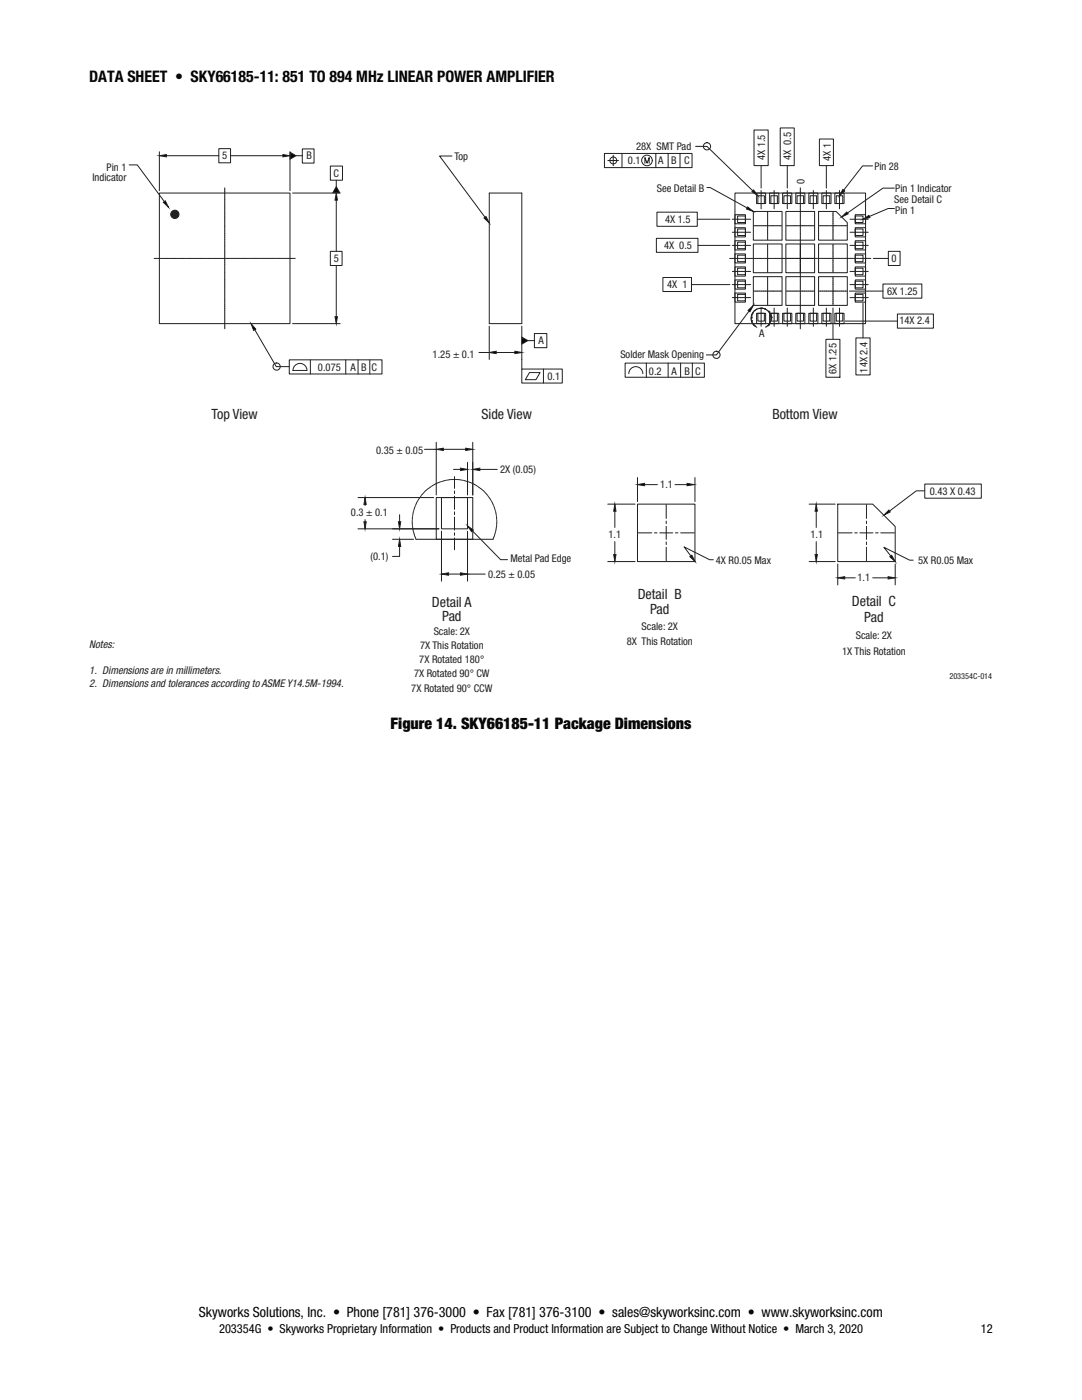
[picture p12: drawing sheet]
<svg xmlns="http://www.w3.org/2000/svg" width="216mm" height="279mm" viewBox="0 0 216 279" stroke-linecap="round" stroke-linejoin="round" font-family="sans-serif">
<path d="M50.1 64.6l.9 1.1-.4 .2z" fill="#040503"/>
<g fill="none" stroke="#211e1e" stroke-width=".2">
<path d="M50.1 64.6l.9 1.1-.4 .2zM50.8 65.8l4.3 7.4h2.6M57.7 71.8h18.5v2.8h-18.5zM58.4 73.9h2.8M58.5 73.9a1.4 1.4 0 0 1 1.4-1.4 1.4 1.4 0 0 1 1.4 1.4M61.9 71.8v2.8M69 71.8v2.8M71.4 71.8v2.8M73.8 71.8v2.8M104.1 73.7h8.1v2.7h-8.1zM105.6 74.4h2.2l-.9 1.4h-2.1zM106.6 66.6h2.5v2.8h-2.5z"/>
<path d="M108.4 73.7v2.7"/>
<circle cx="55.2" cy="73.2" r=".72"/>
</g>
<path d="M104.1 67.3l1.2 .7-1.2 .7z" fill="#040503"/>
<path d="M104.1 71.7v2M104.1 67.3l1.2 .7-1.2 .7zM105.3 68h1.3" fill="none" stroke="#211e1e" stroke-width=".2"/>
<path d="M32.6 40.4l.4-.3 .6 1.3z" fill="#040503"/>
<path d="M25.8 32.9h1.6l5.4 7.3M32.6 40.4l.4-.3 .6 1.3z" fill="none" stroke="#211e1e" stroke-width=".2"/>
<path d="M57.9 30.4l1.2 .7-1.2 .7z" fill="#040503"/>
<path d="M57.9 30.4l1.2 .7-1.2 .7zM59.1 31.1h1.3M60.3 29.7h2.4v2.8h-2.4zM65.9 33.1h2.4v2.9h-2.4z" fill="none" stroke="#211e1e" stroke-width=".2"/>
<path d="M67.1 37.3l.7 1.1h-1.4z" fill="#040503"/>
<path d="M67.1 36v1.3M67.1 37.3l.7 1.1h-1.4z" fill="none" stroke="#211e1e" stroke-width=".2"/>
<path d="M96.6 43.5l.4-.3 .6 1.3z" fill="#040503"/>
<path d="M31.8 30.3v7.8M33.2 31.1h10.5M46 31.1h10.5M57.9 30.3v7.8M90.2 31.1h-2.5l9.1 12.3M97.6 38.5h6.5M96.6 43.5l.4-.3 .6 1.3zM97.6 64.6h6.5" fill="none" stroke="#211e1e" stroke-width=".2"/>
<path d="M31.8 31.1l1.4-.2v.4z" fill="#040503"/>
<path d="M31.8 31.1l1.4-.2v.4z" fill="none" stroke="#211e1e" stroke-width=".2"/>
<path d="M56.5 30.9l1.4 .2-1.4 .2z" fill="#040503"/>
<path d="M43.7 29.7h2.3v2.8h-2.3zM56.5 30.9l1.4 .2-1.4 .2zM58.4 38.5h9.5M67.1 39.9v10.3M67.1 53v10.2M58.4 64.6h9.5" fill="none" stroke="#211e1e" stroke-width=".2"/>
<path d="M67.1 38.5l.2 1.4h-.5z" fill="#040503"/>
<path d="M67.1 38.5l.2 1.4h-.5z" fill="none" stroke="#211e1e" stroke-width=".2"/>
<path d="M66.8 63.2h.5l-.2 1.4z" fill="#040503"/>
<path d="M65.9 50.2h2.4v2.8h-2.4zM66.8 63.2h.5l-.2 1.4zM95.6 70.3h2M97.6 65.1v6.6M99 70.3h3.7M104.1 65.1v6.6" fill="none" stroke="#211e1e" stroke-width=".2"/>
<path d="M102.7 70.1l1.4 .2-1.4 .3z" fill="#040503"/>
<path d="M102.7 70.1l1.4 .2-1.4 .3z" fill="none" stroke="#211e1e" stroke-width=".2"/>
<path d="M97.6 70.3l1.4-.2v.5z" fill="#040503"/>
<g fill="none" stroke="#211e1e" stroke-width=".2">
<path d="M31.8 38.5h26.1v26.1h-26.1zM44.8 37.5v.2M44.8 37.8h.1M44.8 37.9v.3M44.8 38.3v.3M44.8 38.6v.1M44.8 38.7v.3M44.8 39v.1M44.8 39.2v.2M44.8 39.5v.4M44.8 40v.2M97.6 38.5v26.1"/>
<path d="M104.1 38.5v26.1M30.8 51.6h.2M31.1 51.6h.1M31.2 51.6h.2M31.5 51.6h.1M31.6 51.6h.2M31.9 51.6h.1M32 51.6h.3M32.3 51.6h.1M32.4 51.6h.3M32.7 51.6h.1M32.8 51.6h.4"/>
<path d="M33.2 51.6h.3M33.6 51.6h.1M33.7 51.6h.2M34 51.6h.1M34.1 51.6h.2M34.4 51.6h.5M34.9 51.6h.3M35.2 51.6h.1M35.3 51.6h.3M35.6 51.6h.1M35.8 51.6h.2M36.1 51.6h.4"/>
<path d="M36.6 51.6h.2M36.9 51.6h.1M37 51.6h.3M37.3 51.6h.1M37.4 51.6h.3M37.7 51.6h.4M38.2 51.6h.1M38.2 51.6h.3M38.6 51.6h.1M38.7 51.6h.2M39 51.6h.1M39.1 51.6h.2"/>
<path d="M39.4 51.6h.1M39.5 51.6h.3M39.8 51.6h.1M39.9 51.6h.4M40.3 51.6h.3M40.6 51.6h.1M40.8 51.6h.2M41.1 51.6h.1M41.2 51.6h.2M41.5 51.6h.4M42 51.6h.2M42.3 51.6h.1"/>
<path d="M42.4 51.6h.3M42.7 51.6h.1M42.8 51.6h.3M43.2 51.6h.3M43.6 51.6h.1M43.7 51.6h.2M44 51.6h.1M44.1 51.6h.2M44.4 51.6h.1M44.5 51.6h.3M44.8 51.6h.1M44.8 40.3h.1"/>
<path d="M44.8 40.4v.2M44.8 40.7v.1M44.8 40.8v.3M44.8 41.1v.4M44.8 41.6h.1M44.8 41.6v.3M44.8 41.9v.1M44.8 42.1v.2M44.8 42.4h.1M44.8 42.5v.2M44.8 42.8h.1M44.8 42.9v.3"/>
<path d="M44.8 43.2h.1M44.8 43.3v.4M44.8 43.7v.3M44.8 44v.1M44.8 44.1v.3M44.8 44.5h.1M44.8 44.6v.2M44.8 44.9v.4M44.8 45.4v.2M44.8 45.7v.1M44.8 45.8v.3M44.8 46.1v.1"/>
<path d="M44.8 46.2v.3M44.8 46.5v.4M44.8 47h.1M44.8 47.1v.2M44.8 47.4h.1M44.8 47.5v.2M44.8 47.8h.1M44.8 47.9v.3M44.8 48.2v.1M44.8 48.3v.3M44.8 48.6v.1M44.8 48.7v.4"/>
<path d="M44.8 49.1v.3M44.8 49.5h.1M44.8 49.6v.2M44.8 49.9h.1M44.8 50v.2M44.8 50.3v.5M44.8 50.8v.3M44.8 51.1v.1M44.8 51.2v.3M44.8 51.5v.1M44.8 51.7v.2M44.8 52v.3"/>
<path d="M44.8 52.4h.1M44.8 52.5v.2M44.8 52.8h.1M44.8 52.9v.3M44.8 53.2v.1M44.8 53.3v.3M44.8 53.6v.1M44.8 53.7v.3M44.8 54.1h.1M44.8 54.1v.4M44.8 54.6v.2M44.8 54.9h.1"/>
<path d="M44.8 55v.2M44.8 55.3v.1M44.8 55.4v.3M44.8 55.7v.5M44.8 56.2v.3M44.8 56.5v.1M44.8 56.7v.2M44.8 57h.1M44.8 57.1v.2M44.8 57.4v.4M44.8 57.8h.1M44.8 57.9v.2"/>
<path d="M44.8 58.2v.1M44.8 58.3v.3M44.8 58.6v.1M44.8 58.7v.3M44.8 59.1h.1M44.8 59.2v.2M44.8 59.5h.1M44.8 59.6v.3M44.8 60v.2M44.9 51.6h.3M45.2 51.6h.1M45.7 51.6h-.4"/>
<path d="M45.8 51.6h.2M46.1 51.6h.1M46.2 51.6h.2M46.5 51.6h.1M46.6 51.6h.3M46.9 51.6h.5M47.4 51.6h.3M47.7 51.6h.1M47.8 51.6h.3M48.2 51.6h.1M48.3 51.6h.2M48.6 51.6h.3"/>
<path d="M49 51.6h.1M49.1 51.6h.2M49.4 51.6h.1M49.5 51.6h.3M49.8 51.6h.1M49.9 51.6h.3M50.2 51.6h.1M50.4 51.6h.2M50.7 51.6h.1M50.7 51.6h.4M51.2 51.6h.2M51.5 51.6h.1"/>
<path d="M51.6 51.6h.2M51.9 51.6h.1M52 51.6h.3M52.3 51.6h.5M52.8 51.6h.3M53.1 51.6h.1M53.3 51.6h.2M53.6 51.6h.1M53.7 51.6h.2M54 51.6h.4M54.5 51.6h.3M54.8 51.6h.1"/>
<path d="M54.9 51.6h.3M55.2 51.6h.1M55.4 51.6h.2M55.7 51.6h.3M56.1 51.6h.1M56.2 51.6h.2M56.5 51.6h.1M56.6 51.6h.2M56.9 51.6h.1M57 51.6h.3M57.3 51.6h.1M57.4 51.6h.3"/>
<path d="M57.8 51.6h.1M57.8 51.6h.4M58.3 51.6h.2M58.6 51.6h.1M58.7 51.6h.2M44.8 60.3h.1M44.8 60.4v.3M44.8 60.7v.1M44.8 60.8v.3M44.8 61.1v.5M44.8 61.6v.3M44.8 62h.1"/>
<path d="M44.8 62.1v.2M44.8 62.4h.1M44.8 62.5v.2M44.8 62.8v.4M44.8 63.2v.1M44.8 63.3v.3M44.8 63.6v.1M44.8 63.7v.3M44.8 64v.1M44.8 64.2v.2M44.8 64.5v.3M44.8 64.9h.1"/>
<path d="M44.8 65v.2M44.8 65.3h.1M44.8 65.4v.2M97.6 70.3l1.4-.2v.5zM124.7 72.5h15.8v2.8h-15.8zM128.3 74.6a1.4 1.4 0 0 0-1.4-1.4 1.4 1.4 0 0 0-1.4 1.4M129 72.5v2.8M133.3 72.5v2.8M135.8 72.5v2.8M138.1 72.5v2.8M121.3 100.6h5.4M121.3 112.1h5.4"/>
<path d="M122.7 102v3.3M122.7 108.1v2.6"/>
</g>
<path d="M122.7 100.6l.2 1.4h-.4z" fill="#040503"/>
<path d="M122.7 100.6l.2 1.4h-.4z" fill="none" stroke="#211e1e" stroke-width=".2"/>
<path d="M122.5 110.7h.4l-.2 1.4z" fill="#040503"/>
<path d="M127.2 95.3v4.8M128.6 96.7h2.6M134.7 96.7h2.6M138.7 95.3v4.8M122.5 110.7h.4l-.2 1.4z" fill="none" stroke="#211e1e" stroke-width=".2"/>
<path d="M137.1 96.5l1.4 .2-1.4 .2z" fill="#040503"/>
<path d="M137.1 96.5l1.4 .2-1.4 .2z" fill="none" stroke="#211e1e" stroke-width=".2"/>
<path d="M127.2 96.7l1.4-.2v.4z" fill="#040503"/>
<path d="M127.2 96.7l1.4-.2v.4zM127.3 106.3h2.8M130.6 106.3h.5M131.6 106.3h2.6M132.9 100.7v2.8M132.9 104v.5M132.9 105v2.6M132.9 108.2v.5M132.9 109.2v2.7M134.8 106.3h.5M135.8 106.3h2.7" fill="none" stroke="#211e1e" stroke-width=".2"/>
<path d="M137.7 111.1l.3-.3 .7 1.3z" fill="#040503"/>
<g fill="none" stroke="#211e1e" stroke-width=".2">
<path d="M83.4 100l-.1 .1M83.5 99.8l-.1 .1M83.8 99.3l-.3 .4M83.9 99.1v.1M84.1 98.9l-.1 .1M84.5 98.5l-.4 .3M84.6 98.3l-.1 .1M84.7 98.1v.1M85.2 97.7l-.4 .4M85.4 97.6l-.1 .1M85.5 97.5h-.1M86 97.1l-.4 .3"/>
<path d="M86.2 97h-.1M86.4 96.9h-.1M86.9 96.6l-.4 .2M87.1 96.5h-.1M87.3 96.4h-.1M87.9 96.2l-.5 .2M88.1 96.1h-.1M88.3 96.1h-.1M88.9 95.9l-.5 .1M89.1 95.8l-.1 .1M89.3 95.8h-.1M89.9 95.7l-.5 .1"/>
<path d="M90 95.7h.1M90.3 95.7h-.1M90.4 95.7h.5M91.1 95.7h.1M91.3 95.7h.1M91.5 95.7l.5 .1M92.1 95.8h.1M92.3 95.8l.1 .1M92.5 95.9l.5 .1M93.1 96.1h.1M93.3 96.1h.1M93.5 96.2l.5 .2"/>
<path d="M94.1 96.4h.1M94.3 96.5h.1M94.4 96.6l.5 .2M95 96.9h.1M95.2 97h.1M95.4 97.1l.4 .3M95.9 97.5h.1M96 97.6l.1 .1M96.2 97.7l.4 .4M96.6 98.1l.1 .1M96.8 98.3l.1 .1M96.9 98.5l.4 .3"/>
<path d="M97.3 98.9l.1 .1M97.5 99.1v.1M97.6 99.3l.3 .4M97.9 99.8l.1 .1M98 100l.1 .1M82.3 104h.1M82.3 104.2v.5M82.3 103.7v.1M82.3 104.8v.1M82.3 103.1v.5M82.3 105v.1M82.3 102.9v.1"/>
<path d="M82.3 105.2l.1 .5M82.4 102.7v.1M82.4 105.8v.1M82.5 106v.1M82.5 102.1l-.1 .5M82.5 106.2l.2 .5M82.6 101.9l-.1 .1M82.6 101.7v.1M82.7 106.8v.1M82.8 107v.1M82.8 101.1l-.2 .5M82.8 107.2l.2 .4"/>
<path d="M82.9 100.9l-.1 .1M83 100.7l-.1 .1M83.2 100.1l-.2 .5M98.1 100.1l.3 .5M98.4 100.7l.1 .1M98.5 100.9v.1M98.5 107.2l-.1 .4M98.6 101.1l.1 .5M98.6 107v.1M98.7 106.8v.1M98.8 101.7v.1M98.8 101.9l.1 .1"/>
<path d="M98.9 106.2l-.2 .5M98.9 102.1l.1 .5M98.9 106v.1M99 105.8l-.1 .1M99 102.7v.1M99 102.9v.1M99 105.2v.5M99.1 103.1v.5M99.1 105v.1M99.1 103.7v.1M99.1 104.8v.1M99.1 104h.1"/>
<path d="M99.1 104.2v.5M127.2 100.6h11.5v11.5h-11.5zM137.7 111.1l.3-.3 .7 1.3zM137.8 110.9l-1.3-1.8 5.1 2.6h.7M167.2 112.6v4.1M168.5 115.3h2.2M174.1 115.3h3.1M178.6 112.6v4.1"/>
</g>
<path d="M177.2 115.1l1.4 .2-1.4 .2z" fill="#040503"/>
<path d="M177.2 115.1l1.4 .2-1.4 .2z" fill="none" stroke="#211e1e" stroke-width=".2"/>
<path d="M167.2 115.3l1.3-.2v.4z" fill="#040503"/>
<path d="M161.5 100.6h5.2M161.5 112.1h5.2M162.9 102v3.3M162.9 108.1v2.6M167.2 115.3l1.3-.2v.4z" fill="none" stroke="#211e1e" stroke-width=".2"/>
<path d="M162.9 100.6l.2 1.4h-.5z" fill="#040503"/>
<path d="M162.9 100.6l.2 1.4h-.5z" fill="none" stroke="#211e1e" stroke-width=".2"/>
<path d="M162.6 110.7h.5l-.2 1.4z" fill="#040503"/>
<path d="M184.5 96.6h11.3v2.8h-11.3zM162.6 110.7h.5l-.2 1.4z" fill="none" stroke="#211e1e" stroke-width=".2"/>
<path d="M177.4 101.8l.2 .4-1.2 .6z" fill="#040503"/>
<path d="M184.5 98h-1.7l-5.3 4M177.4 101.8l.2 .4-1.2 .6z" fill="none" stroke="#211e1e" stroke-width=".2"/>
<path d="M93.3 104.9l1.1 .9-.3 .3z" fill="#040503"/>
<path d="M93.3 104.9l1.1 .9-.3 .3zM94.3 106l5.6 5.7h1.4" fill="none" stroke="#211e1e" stroke-width=".2"/>
<path d="M149.3 61.9l1-1-.7 1.3z" fill="#040503"/>
<g fill="none" stroke="#211e1e" stroke-width=".2">
<path d="M120.6 30.6h17.5v2.8h-17.5zM121.3 32h2.1M122.4 31v2.1M124.1 30.6v2.8M128.7 32.6v-1.2l.4 1.2 .4-1.2v1.2M130.9 30.6v2.8M133.3 30.6v2.8M135.7 30.6v2.8M174.3 51.6h3M177.3 50.2h2.3v2.8h-2.3zM149.3 61.9l1-1-.7 1.3zM149.5 62.1l-6.6 8.7h-2"/>
<circle cx="122.4" cy="32" r=".69"/>
<circle cx="129.1" cy="32" r="1.06"/>
<circle cx="143" cy="70.8" r=".72"/>
</g>
<path d="M167.9 43.3l1.1-1 .2 .4z" fill="#040503"/>
<path d="M178.5 37.5h-2.3l-7.1 5M167.9 43.3l1.1-1 .2 .4z" fill="none" stroke="#211e1e" stroke-width=".2"/>
<path d="M168.2 37.8l.4 .3-1.1 1z" fill="#040503"/>
<path d="M168.2 37.8l.4 .3-1.1 1zM174.1 33.1h-2l-3.7 4.8" fill="none" stroke="#211e1e" stroke-width=".2"/>
<path d="M149.2 41.3l1.1 .9-1.3-.5z" fill="#040503"/>
<g fill="none" stroke="#211e1e" stroke-width=".2">
<path d="M141.1 37.4h.6l7.4 4.1M151.9 38v3.7M154.5 38v3.7M157.1 38v3.7M159.7 37.5v.2M159.7 37.8h.1M159.7 37.9v.3M159.7 38.3v.3M159.7 38.6v.1M159.7 38.7v.3M159.7 39v.1M159.7 39.2v.2"/>
<path d="M159.7 39.5v.4M159.7 40v.2M162.3 38v3.7M164.9 38v3.7M167.5 38v3.7M131 47.6h8.3v2.8h-8.3zM131.1 42.3h8v2.9h-8zM132.3 55.4h5.7v2.8h-5.7zM138 56.8h7.7M139.1 43.8h6.6M139.3 49h6.4M145.6 51.6h.3"/>
<path d="M145.9 51.6h.1M146 51.6h.4M146.1 43.8h3.7M146.1 46.4h3.7M146.1 49h3.7M146.1 54.2h3.7M146.1 56.8h3.7M146.1 59.4h3.7M146.4 51.6h.3M146.7 51.6h.1M146.8 51.6h.3M147.2 51.6h.1"/>
<path d="M147.3 51.6h.2M147.6 51.6h.4M148.1 51.6h.2M148.4 51.6h.1M148.5 51.6h.3M148.8 51.6h.1M148.9 51.6h.3M149.2 41.3l1.1 .9-1.3-.5zM149.2 51.6h.4M149.7 51.6h.1M149.8 51.6h.2M150.1 51.6h.1"/>
<path d="M150.2 51.6h.2M150.5 51.6h.1M150.6 51.6h.3M150.9 51.6h.1M151 51.6h.3M151.3 51.6h.1M151.4 51.6h.4M151.8 51.6h.3M152.2 51.6h.1M152.3 51.6h.2M152.6 51.6h.1M152.7 51.6h.2"/>
<path d="M153 51.6h.5M153.5 51.6h.3M153.8 51.6h.1M153.9 51.6h.3M154.2 51.6h.1M154.4 51.6h.2M154.7 51.6h.4M155.2 51.6h.2M155.5 51.6h.1M155.6 51.6h.3M155.9 51.6h.1M156 51.6h.3"/>
<path d="M156.3 51.6h.4M156.8 51.6h.1M156.8 51.6h.3M157.2 51.6h.1M157.3 51.6h.2M157.6 51.6h.1M157.7 51.6h.2M158 51.6h.1M158.1 51.6h.3M158.4 51.6h.1M158.5 51.6h.4M158.9 51.6h.3"/>
<path d="M159.2 51.6h.1M159.4 51.6h.2M159.7 40.3h.1M159.7 40.4v.2M159.7 40.7v.1M159.7 40.8v.3M159.7 41.1v.4M159.7 41.6h.1M159.7 41.6v.3M159.7 41.9v.1M159.7 42.1v.2M159.7 42.4h.1"/>
<path d="M159.7 42.5v.2M159.7 42.8h.1M159.7 42.9v.3M159.7 43.2h.1M159.7 43.3v.4M159.7 43.7v.3M159.7 44v.1M159.7 44.1v.3M159.7 44.5h.1M159.7 44.6v.2M159.7 44.9v.4M159.7 45.4v.2"/>
<path d="M159.7 45.7v.1M159.7 45.8v.3M159.7 46.1v.1M159.7 46.2v.3M159.7 46.5v.4M159.7 47h.1M159.7 47.1v.2M159.7 47.4h.1M159.7 47.5v.2M159.7 47.8h.1M159.7 47.9v.3M159.7 48.2v.1"/>
<path d="M159.7 48.3v.3M159.7 48.6v.1M159.7 48.7v.4M159.7 49.1v.3M159.7 49.5h.1M159.7 49.6v.2M159.7 49.9h.1M159.7 50v.2M159.7 50.3v.5M159.7 50.8v.3M159.7 51.1v.1M159.7 51.2v.3"/>
<path d="M159.7 51.5v.1M159.7 51.7v.2M159.7 52v.3M159.7 52.4h.1M159.7 52.5v.2M159.7 52.8h.1M159.7 52.9v.3M159.7 53.2v.1M159.7 53.3v.3M159.7 53.6v.1M159.7 53.7v.3M159.7 54.1h.1"/>
<path d="M159.7 54.1v.4M159.7 54.6v.2M159.7 54.9h.1M159.7 55v.2M159.7 55.3v.1M159.7 55.4v.3M159.7 55.7v.5M159.7 56.2v.3M159.7 56.5v.1M159.7 56.7v.2M159.7 57h.1M159.7 57.1v.2"/>
<path d="M159.7 57.4v.4M159.7 57.8h.1M159.7 57.9v.2M159.7 58.2v.1M159.7 58.3v.3M159.7 58.6v.1M159.7 58.7v.3M159.7 59.1h.1M159.7 59.2v.2M159.7 59.5h.1M159.7 59.6v.3M159.7 60v.2"/>
<path d="M159.8 51.6h.2M160.5 51.6h-.4M160.6 51.6h.3M160.9 51.6h.1M161 51.6h.3M161.3 51.6h.1M161.4 51.6h.3M161.8 51.6h.3M162.2 51.6h.1M162.3 51.6h.2M162.6 51.6h.1M162.7 51.6h.2"/>
<path d="M163 51.6h.1M163.1 51.6h.3M163.4 51.6h.1M163.5 51.6h.3M163.8 51.6h.1M163.9 51.6h.4M164.4 51.6h.2M164.7 51.6h.1M164.8 51.6h.2M165.1 51.6h.1M165.2 51.6h.3M165.5 51.6h.5"/>
<path d="M166 51.6h.3M166.3 51.6h.1M166.4 51.6h.3M166.8 51.6h.1M166.9 51.6h.2M167.2 51.6h.3M167.6 51.6h.1M167.7 51.6h.2M168 51.6h.1M168.1 51.6h.3M168.4 51.6h.1M168.5 51.6h.3"/>
<path d="M168.8 51.6h.1M169 51.6h.2M169.3 51.6h.1M169.4 51.6h.3M169.6 43.8h3.6M169.6 46.4h3.6M169.6 49h3.6M169.6 54.2h3.6M169.6 56.8h3.6M169.6 59.4h3.6M169.8 51.6h.2M170.1 51.6h.1"/>
<path d="M170.2 51.6h.3M170.5 51.6h.1M170.6 51.6h.3M170.9 51.6h.5M171.4 51.6h.3M171.8 51.6h.1M171.9 51.6h.2M172.2 51.6h.1M172.3 51.6h.2M172.6 51.6h.4M173.1 51.6h.3M173.4 51.6h.1"/>
<path d="M173.5 51.6h.3M149.9 63.6v.3M149.9 63.6h.1M149.9 63.3h.1M149.9 63.4v.2M149.9 64h.1M149.9 64l.1 .1M149.9 63.1h.1M149.9 63.1v.2M150 64.1h.1M150 64.1v.1M150 62.8h.1"/>
<path d="M150 62.9l-.1 .1M150 64.2v.1M150 64.3h.1M150 62.7v.1M150.1 64.4h.1M150.1 64.5h.1M150.1 62.6l-.1 .1M150.1 62.5v.1M150.2 64.6h.1M150.2 64.6l.1 .2M150.2 62.5h.1M150.2 62.4h.1"/>
<path d="M150.3 64.8h.1M150.3 64.8l.2 .2M150.4 62.2l-.1 .1M150.5 62.1h-.1M150.5 65h.1M150.5 65l.1 .1M150.5 62v.1M150.6 62h.1M150.6 65.1l.4 .2M150.8 61.8l-.2 .2M150.9 61.8h-.1M150.9 61.7v.1"/>
<path d="M151 61.7h-.1M151.2 61.6l-.1 .1M151.2 61.6h.1M151.4 61.6h-.1M151.4 61.6h.1M151.7 61.5l-.3 .1M151.8 61.5h.1M151.8 61.5h.2M151.9 61.5v3.6M152 61.5h.1M152.1 61.5l.4 .1M152.5 61.6h.1"/>
<path d="M152.6 61.6l.2 .1M152.8 61.7l.1 .1M152.9 61.8l.1 .1M152.9 65.2l-.1 .1M152.9 65.2h.1M153 61.9h.1M153.1 62h.1M153.2 65h.1M153.2 65l-.2 .2M153.2 62l.1 .1M153.3 62.1h.1M153.3 62.1l.1 .1"/>
<path d="M153.3 64.8l-.1 .2M153.4 64.8h.1M153.4 62.2h.1M153.4 62.2l.1 .1M153.5 62.3h.1M153.5 62.3v.1M153.5 64.6l-.1 .2M153.5 62.4l.1 .1M153.6 64.5l-.1 .1M153.6 64.5h.1M153.6 62.6h.1M153.6 62.5h.1"/>
<path d="M153.7 64.4l-.1 .1M153.7 62.6l.1 .2M153.7 64.2v.2M153.7 64.2h.1M153.8 62.9v.1M153.8 62.9h.1M153.8 63.1h.1M153.8 63v.1M153.8 63.7v.4M153.8 63.7h.1M153.8 63.1v.2M153.9 63.4h.1"/>
<path d="M153.9 63.4l-.1 .2M154.5 61.5v3.6M157.1 61.5v3.6M159.7 60.3h.1M159.7 60.4v.3M159.7 60.7v.1M159.7 60.8v.3M159.7 61.1v.5M159.7 61.6v.3M159.7 62h.1M159.7 62.1v.2M159.7 62.4h.1"/>
<path d="M159.7 62.5v.2M159.7 62.8v.4M159.7 63.2v.1M159.7 63.3v.3M159.7 63.6v.1M159.7 63.7v.3M159.7 64v.1M159.7 64.2v.2M159.7 64.5v.3M159.7 64.9h.1M159.7 65v.2M159.7 65.3h.1"/>
<path d="M159.7 65.4v.2M162.3 61.5v3.6M164.9 61.5v3.6M167.5 61.5v3.6M168.6 64.1h10.5M172.2 60.5v6.9M173.6 74.7v-7.3h-2.8v7.4h2.8M179.1 62.7h7.1v2.8h-7.1z"/>
</g>
<path d="M172.2 43.8l1.2-.8 .2 .4z" fill="#040503"/>
<path d="M172.2 43.8l1.2-.8 .2 .4zM178.5 41.6h-1.3l-3.7 1.6" fill="none" stroke="#211e1e" stroke-width=".2"/>
<path d="M150.4 37.9l.8 1.2-1.2-.9z" fill="#040503"/>
<g fill="none" stroke="#211e1e" stroke-width=".2">
<path d="M138.8 29.2h2.3l9.1 8.9M150.4 37.9l.8 1.2-1.2-.9zM84.7 89.7h2.3M87 88.3v10.5M88.5 89.7h4.4M94.3 88.3v10.5"/>
<circle cx="141.1" cy="29.2" r=".72"/>
</g>
<path d="M92.9 89.4l1.4 .3-1.4 .2z" fill="#040503"/>
<path d="M92.9 89.4l1.4 .3-1.4 .2z" fill="none" stroke="#211e1e" stroke-width=".2"/>
<path d="M87 89.7l1.5-.3v.5z" fill="#040503"/>
<path d="M71.4 99.3h15.1M87 89.7l1.5-.3v.5zM71.4 105.5h16.2M72.8 100.7v.2M72.8 103.7v.4" fill="none" stroke="#211e1e" stroke-width=".2"/>
<path d="M72.8 99.3l.3 1.4h-.5z" fill="#040503"/>
<path d="M72.8 99.3l.3 1.4h-.5z" fill="none" stroke="#211e1e" stroke-width=".2"/>
<path d="M72.6 104.1h.5l-.3 1.4z" fill="#040503"/>
<path d="M72.6 104.1h.5l-.3 1.4zM78.3 107.6h4.2M78.3 105.5h9.3M79.7 109v2h-1.4M79.7 102.7v1.4" fill="none" stroke="#211e1e" stroke-width=".2"/>
<path d="M79.5 104.1h.5l-.3 1.4z" fill="#040503"/>
<path d="M79.5 104.1h.5l-.3 1.4z" fill="none" stroke="#211e1e" stroke-width=".2"/>
<path d="M79.7 107.6l.3 1.4h-.5z" fill="#040503"/>
<path d="M79.7 107.6l.3 1.4h-.5zM88.1 106v10M89.5 114.6h2.4M93.3 106v10M93.3 114.6h3.5" fill="none" stroke="#211e1e" stroke-width=".2"/>
<path d="M88.1 114.6l1.4-.3v.5z" fill="#040503"/>
<path d="M88.1 114.6l1.4-.3v.5z" fill="none" stroke="#211e1e" stroke-width=".2"/>
<path d="M91.9 114.3l1.4 .3-1.4 .2z" fill="#040503"/>
<path d="M90.5 93.7h1.4M93.3 92.3v6.5M94.3 92.3v6.5M95.7 93.7h3.5M91.9 114.3l1.4 .3-1.4 .2z" fill="none" stroke="#211e1e" stroke-width=".2"/>
<path d="M91.9 93.4l1.4 .3-1.4 .2z" fill="#040503"/>
<path d="M91.9 93.4l1.4 .3-1.4 .2z" fill="none" stroke="#211e1e" stroke-width=".2"/>
<path d="M94.3 93.7l1.4-.3v.5z" fill="#040503"/>
<path d="M94.3 93.7l1.4-.3v.5zM167.3 106.3h2.7M170.5 106.3h.6M171.6 106.3h2.6M172.9 100.7v2.8M172.9 104v.5M172.9 105v2.6M172.9 108.2v.5M172.9 109.2v2.7M174.7 106.3h.5M175.7 106.3h2.8" fill="none" stroke="#211e1e" stroke-width=".2"/>
<path d="M177.6 111.1l.3-.3 .7 1.3z" fill="#040503"/>
<g fill="none" stroke="#211e1e" stroke-width=".2">
<path d="M146.6 38.5h26.1v26.1h-26.1zM150.5 25.9h2.8v7.2h-2.8zM151 38.5h1.8v2.1h-1.8zM151.2 39.1h1.3v1.5h-1.3zM151.9 33.1v4.4M153.6 38.5h1.8v2.1h-1.8zM153.8 39.1h1.3v1.5h-1.3zM155.7 25.5h2.8v7.6h-2.8zM156.2 38.5h1.8v2.1h-1.8zM156.4 39.1h1.3v1.5h-1.3zM157.1 33.1v4.4M158.8 38.5h1.8v2.1h-1.8z"/>
<path d="M159 39.1h1.3v1.5h-1.3zM161.4 38.5h1.8v2.1h-1.8zM161.6 39.1h1.3v1.5h-1.3zM163.5 27.7h2.8v5.4h-2.8zM164 38.5h1.8v2.1h-1.8zM164.2 39.1h1.4v1.5h-1.4zM164.9 33.1v4.4M166.6 38.5h1.8v2.1h-1.8zM166.9 39.1h1.3v1.5h-1.3zM146.6 42.9h2.1v1.8h-2.1zM146.6 45.4h2.1v1.9h-2.1zM146.6 48h2.1v1.9h-2.1z"/>
<path d="M146.6 50.7h2.1v1.8h-2.1zM146.6 53.3h2.1v1.8h-2.1zM146.6 55.9h2.1v1.8h-2.1zM146.6 58.5h2.1v1.8h-2.1zM147.2 43.1h1.5v1.3h-1.5zM147.2 45.7h1.5v1.3h-1.5zM147.2 48.3h1.5v1.3h-1.5zM147.2 50.9h1.5v1.3h-1.5zM147.2 53.5h1.5v1.3h-1.5zM147.2 56.1h1.5v1.3h-1.5zM147.2 58.7h1.5v1.3h-1.5zM150.3 42.2h5.8v5.7h-5.8z"/>
<path d="M150.3 48.7h5.8v5.7h-5.8zM150.3 55.2h5.8v5.7h-5.8zM150.4 58.1h.2M150.4 45.1h.2M150.7 58.1h.1M150.7 45.1h.1M150.7 58.1h.4M150.7 45.1h.4M151.2 58.1h.2M151.2 45.1h.2M151.5 58.1h.1M151.5 45.1h.1"/>
<path d="M151.6 58.1h.2M151.6 45.1h.2M151.9 58.1h.1M151.9 45.1h.1M152 58.1h.3M152 45.1h.3M152.3 58.1h.5M152.3 45.1h.5M152.8 58.1h.3M152.8 45.1h.3M153.1 58.1h.1M153.2 55.3v.2"/>
<path d="M153.2 55.6h.1M153.2 55.7v.2M153.2 56h.1M153.2 56.1v.2M153.2 56.4v.5M153.2 56.9v.3M153.2 57.2v.1M153.2 57.3v.3M153.2 57.6v.1M153.2 57.8v.2M153.2 58.1v.3M153.2 58.5h.1"/>
<path d="M153.2 58.6v.2M153.2 58.9h.1M153.2 59v.3M153.2 59.3v.1M153.2 59.4v.3M153.2 59.7v.1M153.2 59.8v.3M153.2 42.3v.2M153.2 42.5v.1M153.2 42.6v.4M153.2 43v.3M153.2 43.4h.1"/>
<path d="M153.2 43.5v.2M153.2 43.8h.1M153.2 43.9v.2M153.2 44.2v.5M153.2 44.7v.3M153.2 45.1v.3M153.2 45.4v.1M153.2 45.6v.2M153.2 45.9v.3M153.2 46.3h.1M153.2 46.4v.2M153.2 46.7h.1"/>
<path d="M153.2 46.8v.3M153.2 47.1v.1M153.2 47.2v.3M153.2 47.5v.1M153.2 47.6v.2M153.2 48.8v.3M153.2 49.1v.3M153.2 49.5h.1M153.2 49.6v.2M153.2 49.9h.1M153.2 50v.2M153.2 50.3v.5"/>
<path d="M153.2 50.8v.3M153.2 51.1v.1M153.2 51.2v.3M153.2 51.5v.1M153.2 51.7v.2M153.2 52v.3M153.2 52.4h.1M153.2 52.5v.2M153.2 52.8h.1M153.2 52.9v.3M153.2 53.2v.1M153.2 53.3v.3"/>
<path d="M153.2 53.6v.1M153.2 53.7v.3M153.2 54.1h.1M153.2 54.1v.3M153.2 45.1h.1M153.3 58.1h.2M153.3 45.1h.2M153.6 58.1h.1M153.6 45.1h.1M153.7 58.1h.2M153.7 45.1h.2M154 58.1h.4"/>
<path d="M154 45.1h.4M154.5 58.1h.3M154.5 45.1h.3M154.8 58.1h.1M154.8 45.1h.1M154.9 58.1h.3M154.9 45.1h.3M155.2 58.1h.1M155.2 45.1h.1M155.3 58.1h.3M155.3 45.1h.3M155.7 58.1h.3"/>
<path d="M155.7 45.1h.3M156.8 42.2h5.7v5.7h-5.7zM156.8 48.7h5.7v5.7h-5.7zM156.8 55.2h5.7v5.7h-5.7zM156.9 51.6h.2M156.9 58.1h.2M156.9 45.1h.2M157.2 51.6h.1M157.2 58.1h.1M157.2 45.1h.1M157.3 51.6h.2M157.3 58.1h.2"/>
<path d="M157.3 45.1h.2M157.6 51.6h.1M157.6 58.1h.1M157.6 45.1h.1M157.7 51.6h.2M157.7 58.1h.2M157.7 45.1h.2M158 51.6h.1M158 58.1h.1M158 45.1h.1M158.1 51.6h.3M158.1 58.1h.3"/>
<path d="M158.1 45.1h.3M158.4 51.6h.1M158.4 58.1h.1M158.4 45.1h.1M158.5 51.6h.4M158.5 58.1h.4M158.5 45.1h.4M158.9 51.6h.3M158.9 58.1h.3M158.9 45.1h.3M159.2 51.6h.1M159.2 58.1h.1"/>
<path d="M159.2 45.1h.1M159.4 51.6h.2M159.4 58.1h.2M159.4 45.1h.2M159.7 58.1h.1M159.7 45.1h.1M159.7 48.8v.3M159.7 49.1v.3M159.7 49.5h.1M159.7 49.6v.2M159.7 49.9h.1M159.7 50v.2"/>
<path d="M159.7 50.3v.5M159.7 50.8v.3M159.7 51.1v.1M159.7 51.2v.3M159.7 51.5v.1M159.7 51.7v.2M159.7 52v.3M159.7 52.4h.1M159.7 52.5v.2M159.7 52.8h.1M159.7 52.9v.3M159.7 53.2v.1"/>
<path d="M159.7 53.3v.3M159.7 53.6v.1M159.7 53.7v.3M159.7 54.1h.1M159.7 54.1v.3M159.8 51.6h.2M159.8 58.1h.2M159.8 45.1h.2M160.1 51.6h.4M160.1 58.1h.4M160.1 45.1h.4M160.6 51.6h.3"/>
<path d="M160.6 58.1h.3M160.6 45.1h.3M160.9 51.6h.1M160.9 58.1h.1M160.9 45.1h.1M161 51.6h.3M161 58.1h.3M161 45.1h.3M161.3 51.6h.1M161.3 58.1h.1M161.3 45.1h.1M161.4 51.6h.3"/>
<path d="M161.4 58.1h.3M161.4 45.1h.3M161.8 51.6h.3M161.8 58.1h.3M161.8 45.1h.3M162.2 51.6h.1M162.2 58.1h.1M162.2 45.1h.1M162.3 51.6h.2M162.3 58.1h.2M162.3 45.1h.2M163.3 42.2h3.5l2.3 2.2v3.5h-5.8z"/>
<path d="M163.3 48.7h5.8v5.7h-5.8zM163.3 55.2h5.8v5.7h-5.8zM163.4 58.1h.2M163.4 45h.2M163.7 58.1h.1M163.7 45h.1M163.8 58.1h.2M163.8 45h.2M164.1 58.1h.1M164.1 45h.1M164.2 58.1h.3M164.2 45h.3"/>
<path d="M164.5 58.1h.1M164.5 45h.1M164.6 58.1h.4M164.6 45h.4M165 58.1h.3M165 45h.3M165.3 58.1h.1M165.3 45h.1M165.5 58.1h.2M165.5 45h.2M165.8 58.1h.1M165.8 45h.1"/>
<path d="M165.9 58.1h.2M165.9 45h.2M166.2 58.1h.4M166.2 45h.4M166.2 48.8v.3M166.2 49.1v.3M166.2 49.5h.1M166.2 49.6v.2M166.2 49.9h.1M166.2 50v.2M166.2 50.3v.5M166.2 50.8v.3"/>
<path d="M166.2 51.1v.1M166.2 51.2v.3M166.2 51.5v.1M166.2 51.7v.2M166.2 52v.3M166.2 52.4h.1M166.2 52.5v.2M166.2 52.8h.1M166.2 52.9v.3M166.2 53.2v.1M166.2 53.3v.3M166.2 53.6v.1"/>
<path d="M166.2 53.7v.3M166.2 54.1h.1M166.2 54.1v.3M166.2 55.3v.2M166.2 55.6h.1M166.2 55.7v.2M166.2 56h.1M166.2 56.1v.2M166.2 56.4v.5M166.2 56.9v.3M166.2 57.2v.1M166.2 57.3v.3"/>
<path d="M166.2 57.6v.1M166.2 57.8v.2M166.2 58.1v.3M166.2 58.5h.1M166.2 58.6v.2M166.2 58.9h.1M166.2 59v.3M166.2 59.3v.1M166.2 59.4v.3M166.2 59.7v.1M166.2 59.8v.3M166.2 42.3v.2"/>
<path d="M166.2 42.5v.1M166.2 42.6v.4M166.2 43v.3M166.2 43.4h.1M166.2 43.5v.2M166.2 43.8h.1M166.2 43.9v.2M166.2 44.2v.5M166.2 44.7v.3M166.2 45v.1M166.2 45.1v.3M166.2 45.4v.1"/>
<path d="M166.2 45.6v.2M166.2 45.9v.3M166.2 46.3h.1M166.2 46.4v.2M166.2 46.7h.1M166.2 46.8v.3M166.2 47.1v.1M166.2 47.2v.3M166.2 47.5v.1M166.2 47.6v.2M166.7 58.1h.3M166.7 45h.3"/>
<path d="M167 58.1h.1M167 45h.1M167.1 58.1h.3M167.1 45h.3M167.4 58.1h.1M167.4 45h.1M167.5 58.1h.3M167.5 45h.3M167.9 58.1h.3M167.9 45h.3M168.3 58.1h.1M168.3 45h.1"/>
<path d="M168.4 58.1h.2M168.4 45h.2M168.7 58.1h.1M168.7 45h.1M168.8 58.1h.2M168.8 45h.2M169.5 58.1h6.7M170.6 42.9h2.1v1.8h-2.1zM170.6 45.4h2.1v1.9h-2.1zM170.6 48h2.1v1.9h-2.1zM170.6 50.7h2.1v1.8h-2.1zM170.6 53.3h2.1v1.8h-2.1z"/>
<path d="M170.6 55.9h2.1v1.8h-2.1zM170.6 58.5h2.1v1.8h-2.1zM170.6 43.1h1.6v1.3h-1.6zM170.6 45.7h1.6v1.3h-1.6zM170.6 48.3h1.6v1.3h-1.6zM170.6 50.9h1.6v1.3h-1.6zM170.6 53.5h1.6v1.3h-1.6zM170.6 56.1h1.6v1.3h-1.6zM170.6 58.7h1.6v1.3h-1.6zM176.2 56.7h7.7v2.8h-7.7zM151 62.5h1.8v2.1h-1.8zM151.2 62.5h1.3v1.6h-1.3z"/>
<path d="M153.2 60.2h.1M153.2 60.2v.4M153.2 60.7v.2M153.6 62.5h1.8v2.1h-1.8zM153.8 62.5h1.3v1.6h-1.3zM156.2 62.5h1.8v2.1h-1.8zM156.4 62.5h1.3v1.6h-1.3zM158.8 62.5h1.8v2.1h-1.8zM159 62.5h1.3v1.6h-1.3zM161.4 62.5h1.8v2.1h-1.8zM161.6 62.5h1.3v1.6h-1.3zM164 62.5h1.8v2.1h-1.8z"/>
<path d="M164.2 62.5h1.4v1.6h-1.4zM164.8 67.7h2.8v7.6h-2.8zM166.2 61.5v6.2M166.2 60.2h.1M166.2 60.2v.4M166.2 60.7v.2M166.6 62.5h1.8v2.1h-1.8zM166.9 62.5h1.3v1.6h-1.3zM87 99.3h7.3v8.3h-7.3zM88.1 99.3h5.2v6.2h-5.2zM90.7 95.1v2.4M90.7 98v.5"/>
<path d="M90.7 99v2.6M83 107.6h15.4M90.7 102.2v.5M90.7 103.2v2.6M90.7 106.3v.5M90.7 107.4v2.3M167.2 100.6h6.9l4.5 4.5v7h-11.4zM177.6 111.1l.3-.3 .7 1.3zM177.8 111l-1.4-1.8 5.1 2.6h.7"/>
</g>
<circle cx="34.9" cy="42.8" r=".82" fill="#211e1e"/>
<circle cx="34.9" cy="42.8" r=".82" fill="none" stroke="#211e1e" stroke-width=".2"/>
<g font-size="3.2">
<text x="17.8" y="16.4">DATA SHEET • SKY66185-11: 851 TO 894 MHz LINEAR POWER AMPLIFIER</text>
<text x="77.9" y="145.5">Figure 14. SKY66185-11 Package Dimensions</text>
</g>
<g font-size="2.8" fill="#211e1e">
<text x="42.2" y="83.6">Top View</text>
<text x="96.1" y="83.6">Side View</text>
<text x="154.1" y="83.6">Bottom View</text>
<text x="127.3" y="119.5">Detail B</text>
<text x="86.2" y="121.1">Detail A</text>
<text x="88.2" y="123.9">Pad</text>
<text x="129.7" y="122.6">Pad</text>
<text x="170" y="120.9">Detail C</text>
<text x="172.4" y="124.2">Pad</text>
</g>
<text font-size="2.8" x="39.7" y="262.8">Skyworks Solutions, Inc. • Phone [781] 376-3000 • Fax [781] 376-3100 • sales@skyworksinc.com • www.skyworksinc.com</text>
<g font-size="2.5">
<text x="43.7" y="266.1">203354G • Skyworks Proprietary Information • Products and Product Information are Subject to Change Without Notice • March 3, 2020</text>
<text x="195.7" y="266.1">12</text>
</g>
<g font-size="2.1" fill="#211e1e">
<text x="126.9" y="29.9">28X SMT Pad</text>
<text x="21.3" y="34">Pin 1</text>
<text x="44.3" y="31.6">5</text>
<text x="61.1" y="31.8">B</text>
<text x="66.6" y="35.3">C</text>
<text x="90.7" y="31.9">Top</text>
<text x="125.3" y="32.8">0.1</text>
<text x="131.3" y="32.8">A</text>
<text x="133.9" y="32.8">B</text>
<text x="136.5" y="32.8">C</text>
<text x="152.7" y="31.9" transform="rotate(-90 152.7 31.9)">4X 1.5</text>
<text x="157.9" y="32" transform="rotate(-90 157.9 32)">4X 0.5</text>
<text x="165.8" y="32.1" transform="rotate(-90 165.8 32.1)">4X 1</text>
<text x="174.5" y="33.9">Pin 28</text>
<text x="18.4" y="36.2">Indicator</text>
<text x="131" y="38.3">See Detail B</text>
<text x="160.5" y="36.8" transform="rotate(-90 160.5 36.8)">0</text>
<text x="178.4" y="40.5">See Detail C</text>
<text x="178.6" y="38.4">Pin 1 Indicator</text>
<text x="132.7" y="44.6">4X 1.5</text>
<text x="178.6" y="42.8">Pin 1</text>
<text x="66.6" y="52.2">5</text>
<text x="132.5" y="49.7">4X 0.5</text>
<text x="177.9" y="52.3">0</text>
<text x="133.1" y="57.4">4X 1</text>
<text x="177" y="58.8">6X 1.25</text>
<text x="179.5" y="64.7">14X 2.4</text>
<text x="86.3" y="71.4">1.25 ± 0.1</text>
<text x="107.4" y="68.7">A</text>
<text x="123.8" y="71.4">Solder Mask Opening</text>
<text x="151.5" y="67.3">A</text>
<text x="63.4" y="74.1">0.075</text>
<text x="70" y="74.1">A B</text>
<text x="74.2" y="74.1">C</text>
<text x="109.2" y="75.9">0.1</text>
<text x="129.5" y="74.7">0.2</text>
<text x="134" y="74.7">A</text>
<text x="136.6" y="74.7">B</text>
<text x="138.7" y="74.7">C</text>
<text x="166.9" y="74.6" transform="rotate(-90 166.9 74.6)">6X 1.25</text>
<text x="173.1" y="74.4" transform="rotate(-90 173.1 74.4)">14X 2.4</text>
<text x="75" y="90.6">0.35 ± 0.05</text>
<text x="99.8" y="94.4">2X (0.05)</text>
<text x="131.7" y="97.4">1.1</text>
<text x="185.5" y="98.8">0.43 X 0.43</text>
<text x="70" y="102.9">0.3 ± 0.1</text>
<text x="121.4" y="107.4">1.1</text>
<text x="161.7" y="107.4">1.1</text>
<text x="73.9" y="111.7">(0.1)</text>
<text x="101.8" y="112.2">Metal Pad Edge</text>
<text x="142.8" y="112.5">4X R0.05 Max</text>
<text x="183.2" y="112.5">5X R0.05 Max</text>
<text x="97.4" y="115.3">0.25 ± 0.05</text>
<text x="171.1" y="116">1.1</text>
<text x="128" y="125.7">Scale: 2X</text>
<text x="83.8" y="129.5">7X This Rotation</text>
<text x="86.5" y="126.7">Scale: 2X</text>
<text x="125.1" y="128.7">8X This Rotation</text>
<text x="168" y="130.8">1X This Rotation</text>
<text x="170.8" y="127.5">Scale: 2X</text>
<text x="82.6" y="135.2">7X Rotated 90° CW</text>
<text x="83.7" y="132.4">7X Rotated 180°</text>
<text x="82.1" y="138">7X Rotated 90° CCW</text>
</g>
<g font-size="2.1" fill="#211c1e">
<text x="17.8" y="129.3">Notes:</text>
<text x="17.8" y="134.5">1. Dimensions are in millimeters.</text>
<text x="17.8" y="137">2. Dimensions and tolerances according to ASME Y14.5M-1994.</text>
</g>
<text font-size="1.6" fill="#211e1e" x="189.4" y="135.5">203354C-014</text>
</svg>
